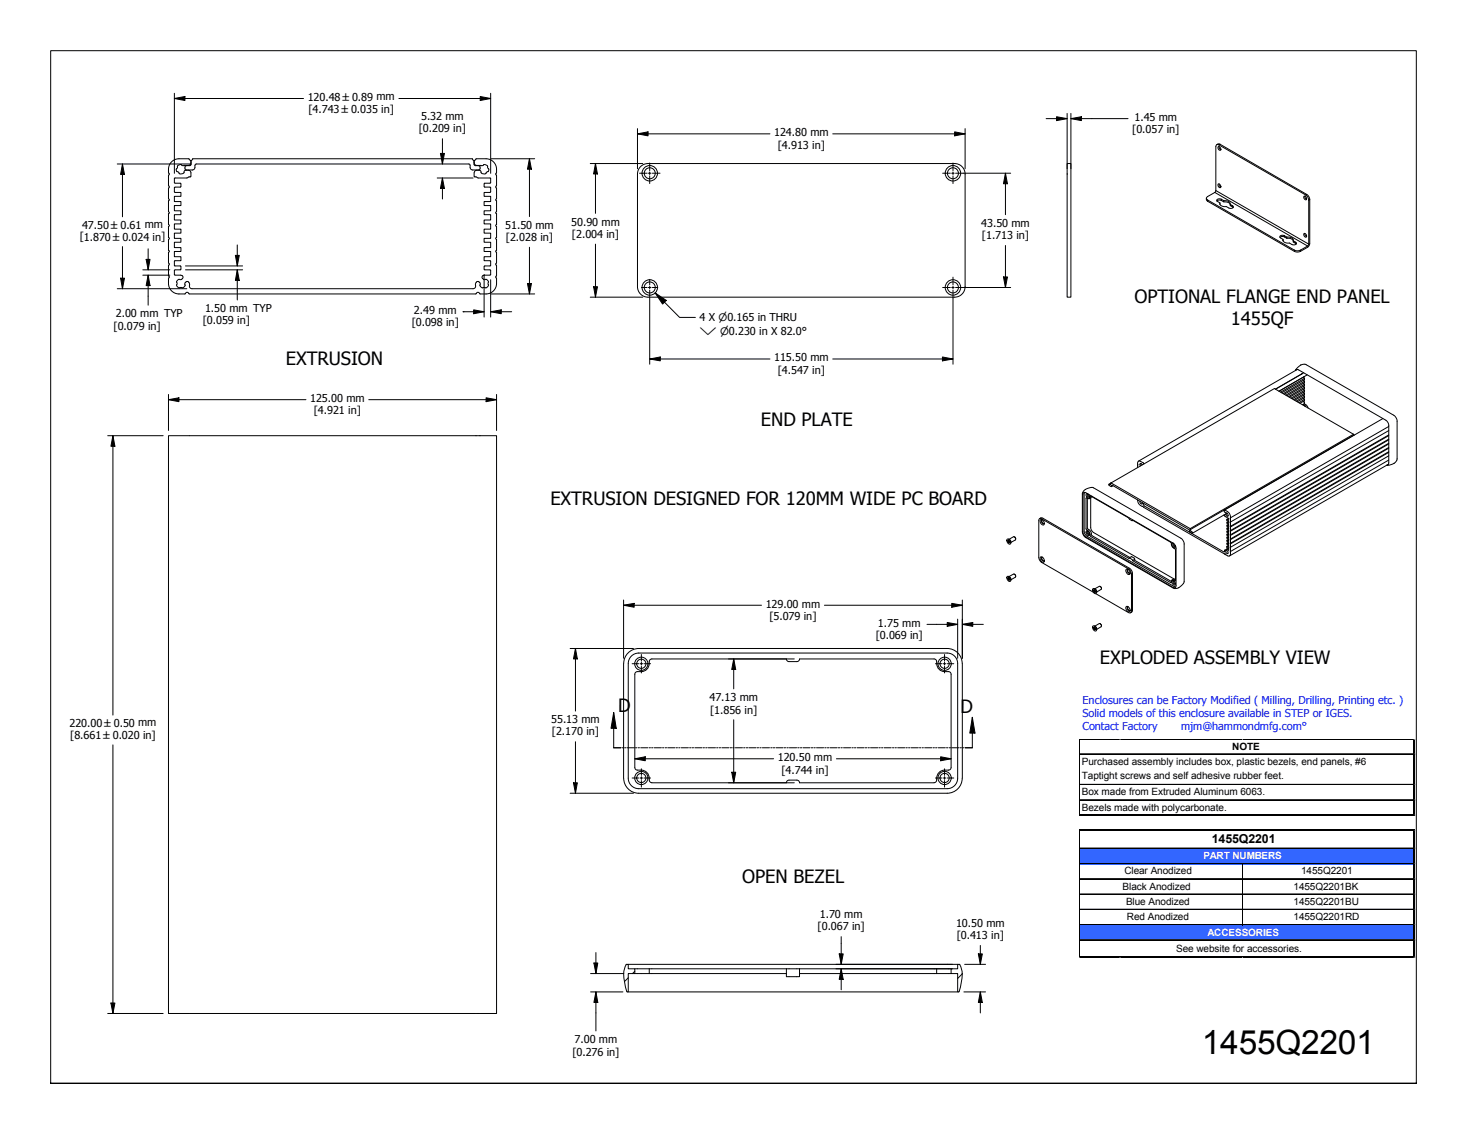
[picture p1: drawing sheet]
<svg xmlns="http://www.w3.org/2000/svg" width="279mm" height="216mm" viewBox="0 0 279 216" stroke-linecap="round" stroke-linejoin="round" font-family="sans-serif">
<!-- layer: 0 -->
<g fill="#36f">
<path d="M205.7 161.5h63.8v3h-63.8z" fill-rule="evenodd"/>
<path d="M205.7 176h63.8v3.1h-63.8z" fill-rule="evenodd"/>
</g>
<path d="M205.5 140.7v.1" fill="none" stroke="#dadcdd" stroke-width=".19"/>
<path d="M205.5 140.7l.2 .1z" fill-rule="evenodd" fill="#dadcdd"/>
<path d="M205.7 140.8h63.8" fill="none" stroke="#000" stroke-width=".22"/>
<path d="M269.3 140.7v.1" fill="none" stroke="#dadcdd" stroke-width=".19"/>
<path d="M269.3 140.7l.2 .1z" fill-rule="evenodd" fill="#dadcdd"/>
<path d="M205.7 143.5h63.5M205.7 143.6h63.5M205.7 149.3h63.5M205.7 149.4h63.5M205.7 152.3h63.5" fill="none" stroke="#000" stroke-width=".19"/>
<path d="M205.6 140.7v14.6" fill="none" stroke="#000" stroke-width=".22"/>
<path d="M213.3 140.7v.1" fill="none" stroke="#dadcdd" stroke-width=".19"/>
<path d="M213.3 140.7l.2 .1z" fill-rule="evenodd" fill="#dadcdd"/>
<path d="M236.6 140.7v.1" fill="none" stroke="#dadcdd" stroke-width=".19"/>
<path d="M236.6 140.7l.2 .1z" fill-rule="evenodd" fill="#dadcdd"/>
<path d="M205.7 155.2h63.8M205.7 158.1h63.8M269.4 140.9v14.4M269.4 158.2v24.1M205.7 182.2h63.8" fill="none" stroke="#000" stroke-width=".32"/>
<g fill="none" stroke="#000" stroke-width=".19">
<path d="M205.7 161.5h63.5M205.7 164.4h63.5M205.7 164.5h63.5M205.7 167.3h63.5M205.7 167.4h63.5M205.7 170.2h63.5M205.7 170.3h63.5M205.7 173.1h63.5M205.7 173.2h63.5M205.7 176h63.5M205.7 176.1h63.5M205.7 178.9h63.5"/>
<path d="M205.7 179h63.5M236.6 164.5v11.7M236.7 164.5v11.7"/>
</g>
<path d="M205.6 157.9v24.4" fill="none" stroke="#000" stroke-width=".22"/>
<path d="M205.5 182.3v.1" fill="none" stroke="#dadcdd" stroke-width=".19"/>
<path d="M205.5 182.3l.2 .1z" fill-rule="evenodd" fill="#dadcdd"/>
<path d="M213.3 182.3v.1" fill="none" stroke="#dadcdd" stroke-width=".19"/>
<path d="M213.3 182.3l.2 .1z" fill-rule="evenodd" fill="#dadcdd"/>
<path d="M236.6 182.3v.1" fill="none" stroke="#dadcdd" stroke-width=".19"/>
<path d="M236.6 182.3l.2 .1z" fill-rule="evenodd" fill="#dadcdd"/>
<path d="M269.3 182.3v.1" fill="none" stroke="#dadcdd" stroke-width=".19"/>
<path d="M269.3 182.3l.2 .1z" fill-rule="evenodd" fill="#dadcdd"/>
<path d="M269.5 140.8h.1" fill="none" stroke="#dadcdd" stroke-width=".19"/>
<path d="M269.5 140.8l.1 .1z" fill-rule="evenodd" fill="#dadcdd"/>
<path d="M269.5 143.5h.1" fill="none" stroke="#dadcdd" stroke-width=".19"/>
<path d="M269.5 143.5l.1 .2z" fill-rule="evenodd" fill="#dadcdd"/>
<path d="M269.5 149.3h.1" fill="none" stroke="#dadcdd" stroke-width=".19"/>
<path d="M269.5 149.3l.1 .2z" fill-rule="evenodd" fill="#dadcdd"/>
<path d="M269.5 152.3h.1" fill="none" stroke="#dadcdd" stroke-width=".19"/>
<path d="M269.5 152.3l.1 .1z" fill-rule="evenodd" fill="#dadcdd"/>
<path d="M269.5 155.2h.1" fill="none" stroke="#dadcdd" stroke-width=".19"/>
<path d="M269.5 155.2l.1 .1z" fill-rule="evenodd" fill="#dadcdd"/>
<path d="M269.5 158.1h.1" fill="none" stroke="#dadcdd" stroke-width=".19"/>
<path d="M269.5 158.1l.1 .1z" fill-rule="evenodd" fill="#dadcdd"/>
<path d="M269.5 161.5h.1" fill="none" stroke="#dadcdd" stroke-width=".19"/>
<path d="M269.5 161.5l.1 .1z" fill-rule="evenodd" fill="#dadcdd"/>
<path d="M269.5 164.4h.1" fill="none" stroke="#dadcdd" stroke-width=".19"/>
<path d="M269.5 164.4l.1 .1z" fill-rule="evenodd" fill="#dadcdd"/>
<path d="M269.5 167.3h.1" fill="none" stroke="#dadcdd" stroke-width=".19"/>
<path d="M269.5 167.3l.1 .1z" fill-rule="evenodd" fill="#dadcdd"/>
<path d="M269.5 170.2h.1" fill="none" stroke="#dadcdd" stroke-width=".19"/>
<path d="M269.5 170.2l.1 .1z" fill-rule="evenodd" fill="#dadcdd"/>
<path d="M269.5 173.1h.1" fill="none" stroke="#dadcdd" stroke-width=".19"/>
<path d="M269.5 173.1l.1 .2z" fill-rule="evenodd" fill="#dadcdd"/>
<path d="M269.5 176h.1" fill="none" stroke="#dadcdd" stroke-width=".19"/>
<path d="M269.5 176l.1 .2z" fill-rule="evenodd" fill="#dadcdd"/>
<path d="M269.5 178.9h.1" fill="none" stroke="#dadcdd" stroke-width=".19"/>
<path d="M269.5 178.9l.1 .2z" fill-rule="evenodd" fill="#dadcdd"/>
<path d="M269.5 182.2h.1" fill="none" stroke="#dadcdd" stroke-width=".19"/>
<path d="M269.5 182.2l.1 .1z" fill-rule="evenodd" fill="#dadcdd"/>
<!-- layer: Hatch (ANSI) -->
<path d="M119.7 186.2l-.8 .7M120.9 184.9l-.4 .5M183.3 185.4l-.9 .9" fill="none" stroke="#000" stroke-width=".19"/>
<!-- layer: Visible (ANSI) -->
<g fill="none" stroke="#000" stroke-width=".19">
<path d="M32.1 35.3a.34 .34 0 0 1 0 .6v1.9l.2 .2-.2 .2v2.1M32.2 33.3l-.1 2M33.3 35.6l-.1 .2v.7l.1 .1M33.3 34.9h1l.1 .1M33.3 36.6h1.2v.8h-1.3v1h1.3v.7h-1.3v1h1.3v.8h-1.3v1h1.3v.7h-1.3v1h1.3v.8h-1.3v1h1.3v.7h-1.3v1h1.3v.8h-1.3v1h1.3v.7l-1.3 .1v.8l1.2 .2M33.6 32.6l.2 .1M33.8 32.7l.4 .4M34.4 35.5l-.1 .1h-1M34.5 35v.5M34.6 31.4l.4 .1M34.6 31.4a.59 .59 0 0 0-.9 .6l-.2 .2 .1 .4M35 32.9l-.8 .2"/>
<path d="M35.1 32.8l.1-.4a1 1 0 0 1 1.1 .3l.1 .8M35.1 32.8l-.1 .1M35.2 32.1l.3 .3h1.1M35.5 31.6h-.2l-.1 .5M35.8 33.8l-2.6 .1v.9l.1 .1M35.9 30.2a3.5 3.5 0 0 0-3.2 .6 2.13 2.13 0 0 0-.5 2.2l-.1 .3M35.9 30.2l.4 .4M36.3 33.6l-.5 .2M36.4 31l-.1 .2a1.31 1.31 0 0 1-1.2 .3h-.1M90.3 32.9v.6M90.3 33.6l.3 .1M90.3 30.6l.4-.4a5.4 5.4 0 0 1 2.9 .3 2.09 2.09 0 0 1 .8 2.7l.1 .1"/>
<path d="M90.3 31l.1 .2 .4 .3 1 .1 .3-.2M90.3 32.9l.1-.2a.91 .91 0 0 1 1.1-.2l.2 .4M90.5 31.5h.7M90.5 31.5l-.2-.2v-.8l-.3-.3h-53.3l-.3 .3-.1 1h-.8M90.6 33.7l.3 .1M90.9 33.8l2.5 .1 .1 .9-.2 .1M91.2 31.6h.1l.1 .5M91.4 32.1l-.2 .3-1.4-.1-.2-.2-.1-.8-.2-.1h-51.9l-.3 .3v.6l-.5 .3M91.7 32.9l.8 .2M92.1 31.4h.4l.4 .3M92.2 35v.5M92.2 35.5l.1 .1h1"/>
<path d="M92.6 32.9l-.1 .2M92.9 31.7l.2 .5M92.9 32.7l-.3 .2M93 32.6l-.1 .1M93.1 32.2l-.1 .4M93.3 36.6h-1.1v.8h1.3v1h-1.3v.7h1.3v1h-1.3v.8h1.3v1h-1.3v.7h1.3v1h-1.3v.8h1.3v1h-1.3v.7h1.3v1h-1.3v.8h1.3v1h-1.3v.7l1.2 .1 .1 .8-.2 .1h-1l-.1 .1M93.3 34.9h-1l-.1 .1M93.3 35.6l.2 .2v.7l-.2 .1M94.5 33.3l.1 2M94.6 35.3a.33 .33 0 0 0 0 .6v2l-.2 .1 .2 .2v2.1M181.8 31.1a2 2 0 0 1 2 2v21.5a2 2 0 0 1-2 2M181.8 31.1h-58.4a2 2 0 0 0-2 2v21.5a2 2 0 0 0 2 2h58.4"/>
<path d="M203.2 31.1h.8v25.5h-.8zM231.7 27.6h.4l16.6 9.5 .3 .3 .3 .7v8.4l-.3 .3-1.5 .9-1-.1-16.7-9.6v-.5l1.6-.9 .1-.2 .1-8.5zM231.7 27.5l.4-.1 .2 .1 16.8 9.6 .3 .9v8.7l-.4 .4-1.3 .8-.5 .1-.7-.1-16.5-9.6-.2-.2v-.3M232 35.1a.38 .38 0 0 1 .4 .2 .38 .38 0 0 1-.1 .4l-.3-.3zM232 27.9a.38 .38 0 0 1 .4 .3 .38 .38 0 0 1-.1 .4l-.3-.3zM232.2 27.9v.3l.3 .3M232.2 35v.3l.3 .3M232.3 38.6a.86 .86 0 0 0 1.3 .7l.6 .4 .7-.2v-.2l-.6-.4v.2l.6 .4M233.1 38.2v.2l-.7-.3-.6 .2M233.1 38.2a.88 .88 0 0 1 1.2 .7l-.5-.4-.7-.1M233.1 38.2l-.7-.3-.6 .1v.3l.5 .3v.3M248.3 37.4a.38 .38 0 0 1 .5 .2 .38 .38 0 0 1-.1 .5l-.4-.3z"/>
<path d="M248.5 37.3l.1 .5 .3 .1M32.1 40.3l.2 .2-.2 .2v2.1l.2 .1-.2 .2v2.1l.2 .2-.2 .2M32.1 54a2 2 0 0 0 2 2h1.1M32.1 45.6v2.1l.2 .1-.2 .2 .1 2.1M32.1 50.1l.2 .2-.2 .3v1.9l.2 .2-.2 .2M32.2 52.9l-.1 1.1M33.2 52.2l.1 .2h1.1M33.6 54.3l.3 .4 .4 .1M33.6 53.6v.7M34.2 53.2l-.3 .1-.3 .3M34.3 54.8h.3M34.4 52.4l.3 .1"/>
<path d="M34.4 51.3l-.1 .1h-1.1v.9M34.5 50.8v.4M34.7 52.5a.44 .44 0 0 1 0 .6 .44 .44 0 0 1-.5 .1M36 53.8l.1 .4M36 53.8a.48 .48 0 0 0-.6 0 .48 .48 0 0 0-.2 .6l-.2 .3-.4 .1M36.1 56a.44 .44 0 0 0-.5-.4 .44 .44 0 0 0-.4 .4M90.7 53.8l-.1 .2a.66 .66 0 0 1-.5 1h-53.5a.53 .53 0 0 1-.5-.8M90.8 53.7a.5 .5 0 0 1 .6 .1 .5 .5 0 0 1 0 .6l.3 .3 .3 .1M90.8 53.7l-.1 .1M92 52.5a.44 .44 0 0 0-.1 .6 .44 .44 0 0 0 .6 .1M92 54.8h.4M92.2 50.8v.4"/>
<path d="M92.2 51.3l.1 .1h1.1l.1 .9M92.3 52.4l-.4 .1M92.4 53.2a.57 .57 0 0 1 .6 .9 .51 .51 0 0 1-.1 .5 .51 .51 0 0 1-.5 .2M93.5 52.2l-.2 .2h-1M94.5 52.9l.1 1.1M94.5 50.1l-.1 .2 .2 .3v1.9l-.2 .2 .1 .2M94.6 54a2 2 0 0 1-2 2h-1.1a.44 .44 0 0 0-.5-.4 .44 .44 0 0 0-.4 .4h-54.5M94.6 45.6v2.1l-.2 .1 .2 .2-.1 2.1M94.6 40.3l-.2 .2 .2 .2v2.1l-.2 .1 .2 .2v2.1l-.2 .2 .2 .2M244.4 45.6a.84 .84 0 0 0 1.2 .7l.6 .3 .6-.1 .1-.3-.6-.4v.3l.6 .4M244.4 45.8h-.1M245.1 45.1l-.6-.3-.6 .1-.1 .3 .6 .4v.2"/>
<path d="M245.1 45.1v.3l-.6-.4h-.4l-.3 .2M245.1 45.1a.84 .84 0 0 1 1.2 .7M245.1 45.4h.8l.4 .4M248.3 44.5a.39 .39 0 0 1 .5 .2 .39 .39 0 0 1-.1 .5l-.4-.3zM248.5 44.4l.1 .5 .3 .1M246.7 70.5v-.1a1.75 1.75 0 0 1 2.1-1l16.6 9.6a1.45 1.45 0 0 1 .7 1.2v7.1a1.78 1.78 0 0 1-2 1.3M246.8 70.5l.2-.2 .3 .1 16.8 9.7 .4 .9v7.1l-.1 .3-.2 .1M247.1 70.3l-30.3 17.5M247.9 71.2h.1M248.1 71.1h.1M248.2 71.9l.3 .1v.3l-4.4 2.5M248.2 77h.1"/>
<path d="M248.2 77l.3 .2M248.2 72.4l.3 .2v.3l-3.9 2.2M248.2 73l.3 .2v.2l-3.4 2M248.2 73.6l.3 .1v.3l-2.9 1.6M248.2 74.1l.3 .2v.3l-2.4 1.3M248.2 74.7l.3 .2v.2l-1.9 1.1M248.2 75.3l.3 .2v.2l-1.4 .8M248.2 75.9l.3 .1v.3l-.9 .5M248.2 76.4l.2 .2 .1 .2-.4 .2M248.3 71l-5.4 3.1M248.3 71.7v.3M248.3 72.3v.2"/>
<path d="M248.3 72.9v.2M248.3 73.5v.2M248.3 74v.3M248.3 74.6v.2M248.3 75.2v.2M248.3 75.8v.2M248.3 76.3v.2M248.4 76.9l.5 .3 .2 .5M248.5 71.7h-.1M248.5 76l-1.1 .7M248.5 75.5l-1.6 .9M248.5 74.9l-2.1 1.2"/>
<path d="M248.5 74.3l-2.6 1.5M248.5 73.7l-3.1 1.8M248.5 73.2l-3.6 2M248.5 72.6l-4.1 2.4M248.5 72l-4.6 2.7M248.5 77.2l.1 .1M248.5 77.2l.2 .2M249 71.4l-5.4 3.1M263.4 79.7l-30.2 17.4M32.1 83h62.5v110h-62.5zM198 98.7l.3-.1 .3 .1 16.7 9.6 .4 .9v7l-.1 .3-.3 .2M198.1 99a.59 .59 0 0 1 .7 .3 .59 .59 0 0 1-.1 .7l-.3-.2-.3-.3z"/>
<path d="M198.5 99v.5l.4 .2M198.5 99a.38 .38 0 0 0-.1 .5 .38 .38 0 0 0 .5 .1M206.4 93.8h.4l16.8 9.7 .4 .9v7.1l-.1 .3h-.5l-16.8-9.7-.4-.8v-7.2zM206.4 93.5a2.17 2.17 0 0 1 1.9-.6l16.8 9.8 .4 .7v7.3a1.69 1.69 0 0 1-2.1 1.3l-16.6-9.6a1.45 1.45 0 0 1-.7-1.2v-7.3zM206.5 93.7v7.4l.4 .9 17 9.8M207.1 94a.45 .45 0 0 0-.2 .6 .45 .45 0 0 0 .6 .1l-.2-.6M207.1 94.8v5.8a1.51 1.51 0 0 1 .8 1.3l7.3 4.3M207.5 94.6a.31 .31 0 0 1-.4-.1 .31 .31 0 0 1 .1-.5l.1 .4 .2 .2M207.7 94.8v5.6l.4 .9 15.6 9M207.8 94.8l-.3 .1M207.9 94.5h.1M207.9 94.5l-.1 .3"/>
<path d="M211.6 91.9l31.1-17.9 15.1 8.7-31.1 17.9zM212 92.5l-.3 .1M215.8 99.1h-.1M216.7 95.2l.2 .7 .7 .5M216.7 88.5h.1M217.1 95.4l.2 .5a.16 .16 0 0 0 .2 .1 .16 .16 0 0 0 .1-.3M217.3 88.3l-.2 .1M217.6 96.4h.1l.1 .2 15.4 8.9M217.6 88.5l-.4-.3-.1 .2 .1 .3M217.7 96.4h-.1M217.8 95.8l.1 .5 15.2 8.8h.1l.1-.3M217.9 88.3l-.7-.5a.44 .44 0 0 0-.5 .2 .44 .44 0 0 0 0 .5v.5"/>
<path d="M233.1 98l.2 .3 .7 .4M233.2 97.1a1.43 1.43 0 0 1 1.2 1.5h-.1M233.2 97.1v.4l.6 .3a.25 .25 0 0 1 .1 .3 .25 .25 0 0 1-.3 .1 .25 .25 0 0 1-.1-.3h-.1M233.4 97.9h.1M233.7 97.7h-.1M233.7 98.9v.2l.3 .2M233.7 97.7l-6.6 3.8M233.9 98.2l-.1 .1M234 99.3l-.3 .1M234 99.8l-.3 .2M234 98.7l-.3 .2M234 99.3v.3l-.3-.2v.3l.3 .2v.3l-.3-.2v.2l.3 .2v.4l-.3-.2v.2l.3 .2v.3l-.3-.2v.3l.3 .2v.3l-.3-.2v.3l.3 .2v.3l-.3-.2v.2l.3 .2v.4l-.3-.3v.3l.3 .2v.3l-.3-.2v.3l.3 .1"/>
<path d="M234 98.7v.3l-.3-.1M234.3 99.4l.1 .8M234.3 98.6v.8M257.8 82.7l.1 .1M257.9 82.8l-31.1 18v.3l.3 .2v.2l-.5-.2-.1-.4-14.7-8.5-.1 .2-.4-.2-.1-.2 .3 .1 .1-.4-.4 .3M257.9 82.8v.1M264.5 88.4l-30.3 17.4M264.5 86.1l-30.1 17.4M264.5 82.8l-30.1 17.4M264.5 82.9l-30.1 17.4M264.5 83.6l-30.1 17.4M264.5 83.7l-30.1 17.4"/>
<path d="M264.5 84.4l-30.1 17.4M264.5 84.5l-30.1 17.4M264.5 85.2l-30.1 17.4M264.5 85.3l-30.1 17.4M264.5 86l-30.1 17.4M264.5 87.6l-30.2 17.4M264.5 86.8l-30.2 17.4M264.5 82l-30.2 17.4M264.5 81.2l-30.2 17.4M191.8 109.8a.54 .54 0 0 1 .6 .2 .54 .54 0 0 1 0 .7l-.4-.2zM191.9 102.6a.61 .61 0 0 1 .5 .4 .61 .61 0 0 1 0 .6 .67 .67 0 0 1-.5-1zM191.9 103.1l.2 .2"/>
<path d="M191.9 110.2v-.2l.2 .1v-.1l.2 .2v.2l-.1-.1M191.9 110.2l.2 .2M192.1 102.6l.4 .3v.5M192.1 109.7l.4 .3v.5M192.2 102.7l.8-.5 .3 .1 .1 .5-.9 .5M192.2 109.8l.9-.5 .3 .3v.3l-.9 .5M192.2 102.9h-.3v.2M192.2 102.9l.1 .2M192.2 103l-.3 .1M192.2 110.1l-.3 .1M192.2 103.1h-.1M192.2 102.9l-.1 .1"/>
<path d="M192.2 110.2l-.1 .1M192.2 110l-.1 .1M192.3 103.1l-.2 .2M192.3 110.2l-.2 .2M192.3 103.1l-.1 .3-.1-.1M192.3 103.1v.2l-.1-.1M192.3 110.3l-.1 .2-.1-.1M193.2 102.2l.2 .4M193.2 109.3l.2 .4M198.1 106.1a.58 .58 0 0 1 .7 .3 .58 .58 0 0 1-.1 .7l-.3-.2-.3-.3zM198.5 106.1v.5l.4 .2M198.5 106.1a.38 .38 0 0 0-.1 .5 .38 .38 0 0 0 .5 .1"/>
<path d="M206.9 101.2a.47 .47 0 0 1 .5 .2 .47 .47 0 0 1-.1 .6l-.4-.3zM207.2 101.1v.3l.3 .3M207.2 101.2a.29 .29 0 0 0-.1 .4 .29 .29 0 0 0 .4 .1M208.2 112.1a.6 .6 0 0 1 .5 .3 .6 .6 0 0 1 0 .6 .66 .66 0 0 1-.5-.9zM208.2 119.2a.61 .61 0 0 1 .5 .3 .61 .61 0 0 1 0 .6 .67 .67 0 0 1-.5-.9zM208.2 112.8l-9.8-5.7-.3-.3-.3-.7v-7l.2-.3h.4l16.7 9.6 .4 .9v7a.35 .35 0 0 1-.2 .4 .35 .35 0 0 1-.4-.1l-6.2-3.6M208.3 112.5v-.2l.1 .1 .1-.1 .2 .4h-.2M208.3 112.5l.1 .2M208.3 119.6l.1 .2M208.4 112.1l.4 .3 .1 .4M208.4 119.2l.4 .2 .1 .5M208.5 112.1l.9-.5 .3 .3v.3l-.8 .5"/>
<path d="M208.5 119.2l.9-.5 .3 .3v.3l-.8 .5M208.5 112.4l-.2 .1M208.5 119.4h-.2v.2M208.5 119.4l.2 .4h-.2M208.5 119.5l-.2 .1M208.5 112.5l-.1 .1M208.5 112.3l-.1 .1M208.5 119.6l-.1 .1M208.5 119.4l-.1 .1M208.6 112.5l-.2 .2M208.6 119.6l-.2 .2M208.7 112.6l-.2 .2-.1-.1"/>
<path d="M208.7 119.7l-.2 .2-.1-.1M209.5 111.6l.3 .5M209.5 118.7l.3 .5M214.5 108.4a.57 .57 0 0 1 .6 .3 .57 .57 0 0 1-.1 .7l-.3-.1-.2-.4zM214.5 115.5a.58 .58 0 0 1 .6 .3 .58 .58 0 0 1-.1 .7l-.5-.5zM214.8 108.4l.1 .5 .3 .2M214.8 115.5l.1 .5 .3 .2M214.9 108.4a.38 .38 0 0 0-.1 .5 .38 .38 0 0 0 .4 .2M214.9 115.5a.38 .38 0 0 0-.1 .5 .38 .38 0 0 0 .4 .2M215 106.2l.5-.2 .6 .3v.2l-.4 .2M215.7 106.7l-.1-.1-.5-.4-.1 .1-7.4-4.3a1.31 1.31 0 0 0-.7-1.2l-.1-5.9 .1-.1 .6 .1 .2-.5 7.3 4.2 .6 .5 .1-.1 7.4 4.4a1.28 1.28 0 0 0 .8 1.2v5.9l-.1 .1-.5-.2-.2 .3M215.7 106.7l7.2 4.2h.2v-.2"/>
<path d="M216 106.6l7.1 4.1M223.3 110.5a.51 .51 0 0 1 .5 .3 .51 .51 0 0 1-.2 .6l-.3-.3-.1-.4zM223.4 103.4a.49 .49 0 0 0-.2 .6 .49 .49 0 0 0 .5 .3l.2-.1-.1-.3M223.5 103.5a.32 .32 0 0 0 0 .4 .32 .32 0 0 0 .4 .1l-.3-.3-.1-.2M223.5 110.6l.1 .4 .3 .1M223.6 110.6a.3 .3 0 0 0-.1 .4 .3 .3 0 0 0 .4 .1M223.9 110.4l-.3-.1-.4 .1M226.7 100.6l.1 .2M233.3 105.4l-.1 .1M233.6 104.6l-.3 .2M233.6 104.6l.3 .6a.16 .16 0 0 1-.1 .2 .16 .16 0 0 1-.2-.1l-.3-.5M233.7 104v.2l.3 .3v.3l-.4-.2"/>
<path d="M233.9 104.4l-.3 .2M234 103.3l-.3 .1M234 102.7l-.3 .1M234 102.1l-.3 .2M234 101.6l-.3 .1M234 101l-.3 .1M234 100.4l-.3 .2M234 103.8l-.3 .2M234 103.8v.4l-.3-.2M234.3 105a.57 .57 0 0 1-.3 .9l-.8-.4M234.3 104.2l.1 .8M234.4 103.4v.1"/>
<path d="M234.4 102.6v.1M234.4 101.8v.1M234.4 101v.1M234.4 100.2v.1M234.4 100.3v.7M234.4 101.1v.7M234.4 101.9v.7M234.4 102.7v.7M234.4 103.5v.7M234.4 105h-.1M234.4 104.2h-.1M118.8 126.3v21.8"/>
<path d="M118.8 126.3a2.87 2.87 0 0 1 2.8-2.8h58.8a2.87 2.87 0 0 1 2.9 2.8v21.8M121.4 127.9l-.4 .2-.1 .3v17.7l.1 .3 .4 .2M151.8 126h-1.5l-.5-.3v-.2h-25.7l-.4 .2v.3a1.72 1.72 0 0 1-2.3 1.9M151.8 126l.4-.3 .1-.2h25.6l.4 .2 .1 .3a1.72 1.72 0 0 0 2.2 1.9l.5 .2v.3v17.7v.3l-.4 .2a1.73 1.73 0 0 0-2.3 1.9l-.1 .3-.4 .2h-25.6l-.1-.2-.4-.3M118.8 148.2a2.87 2.87 0 0 0 2.8 2.8h58.8a2.87 2.87 0 0 0 2.9-2.8M119.7 148.2a2 2 0 0 0 1.9 2h58.8a2 2 0 0 0 2-2M119.7 148.1v-21.8a2 2 0 0 1 1.9-2h58.8a2 2 0 0 1 2 2v21.8M121.4 146.6a1.73 1.73 0 0 1 2.3 1.9v.3l.4 .2h25.7l.2-.4 .3-.1h1.5M118.8 185.3h.1M119.2 183.6h.5v.8h1.2v1h-1.2v3.4h-.2a9.3 9.3 0 0 1-.7-3.5M119.3 183.7l-.3 .6-.2 1M119.7 188.8h62.7"/>
<path d="M119.7 183.6h62.7M120.9 184.4h2.8M120.9 185.4h28.9M123.7 184.4v1M123.7 184.4h54.7M149.8 184.4v1.5h2.5v-1.5M152.3 185.4h26.1M178.4 184.4h2.7M178.4 185.4h2.7M178.4 184.4v1M182.7 188.8h-.1M182.7 183.6h-.3v.8h-1.3v1h1.3v3.4h.2"/>
<path d="M182.7 183.6l.4 .7 .2 1M183.3 185.3h.1M183.3 185.4l-.2 1.7-.4 1.7"/>
<circle cx="123.8" cy="33" r="1.05"/>
<circle cx="123.8" cy="33" r="1.47"/>
<circle cx="181.5" cy="33" r="1.05"/>
<circle cx="181.5" cy="33" r="1.47"/>
<circle cx="123.8" cy="54.7" r="1.05"/>
<circle cx="123.8" cy="54.7" r="1.47"/>
<circle cx="181.5" cy="54.7" r="1.05"/>
<circle cx="181.5" cy="54.7" r="1.47"/>
<circle cx="122.1" cy="126.4" r="1.26"/>
<circle cx="122.1" cy="126.4" r=".88"/>
<circle cx="179.9" cy="126.4" r="1.26"/>
<circle cx="179.9" cy="126.4" r=".88"/>
<circle cx="122.1" cy="148.1" r="1.26"/>
<circle cx="122.1" cy="148.1" r=".88"/>
<circle cx="179.9" cy="148.1" r="1.26"/>
<circle cx="179.9" cy="148.1" r=".88"/>
</g>
<!-- layer: Visible Narrow (ANSI) -->
<path d="M230 38.1v.2M231.4 36.6l17.6 10.2M231.6 36.3l17.7 10.2M232.3 27.5l-.2 .1M232.6 37.9v.3M234.8 39.2v.2M248.9 37l-.2 .1M249.4 38l-.1 .1M244.6 44.9v.2M246.5 47.6v.3M246.8 46.1v.3M247.7 47.6v.3" fill="none" stroke="#000" stroke-width=".19"/>
<!-- layer: Section Line (ANSI) -->
<g fill="none" stroke="#000" stroke-width=".19">
<path d="M116.9 135.7l.5 3h-1zM116.9 135.7v6.7h1.3M185.2 136.6l.5 3h-1zM185.2 136.6v5.8h-1.4M118.4 142.4h.3M119 142.4h.2M119.4 142.4h1.4M121 142.4h.3M121.5 142.4h.3M122 142.4h1.4M123.6 142.4h.3M124.1 142.4h.3"/>
<path d="M124.6 142.4h1.4M126.2 142.4h.2M126.7 142.4h.3M127.2 142.4h1.3M128.8 142.4h.2M129.3 142.4h.2M129.8 142.4h1.3M131.3 142.4h.3M131.8 142.4h.3M132.3 142.4h1.4M133.9 142.4h.3M134.4 142.4h.3"/>
<path d="M134.9 142.4h1.4M136.5 142.4h.3M137 142.4h.2M137.5 142.4h1.3M139.1 142.4h.2M139.6 142.4h.2M140.1 142.4h1.3M141.6 142.4h.3M142.1 142.4h.3M142.6 142.4h1.4M144.2 142.4h.3M144.7 142.4h.3"/>
<path d="M145.2 142.4h1.4M146.8 142.4h.3M147.3 142.4h.3M147.8 142.4h1.3M149.4 142.4h.2M149.9 142.4h.2M150.3 142.4h1.4M151.9 142.4h.3M152.4 142.4h.3M152.9 142.4h1.4M154.5 142.4h.3M155 142.4h.3"/>
<path d="M155.5 142.4h1.4M157.1 142.4h.3M157.6 142.4h.3M158.1 142.4h1.3M159.7 142.4h.2M160.2 142.4h.2M160.7 142.4h1.3M162.2 142.4h.3M162.7 142.4h.3M163.2 142.4h1.4M164.8 142.4h.3M165.3 142.4h.3"/>
<path d="M165.8 142.4h1.4M167.4 142.4h.3M167.9 142.4h.2M168.4 142.4h1.3M170 142.4h.2M170.5 142.4h.2M171 142.4h1.3M172.5 142.4h.3M173 142.4h.3M173.5 142.4h1.4M175.1 142.4h.3M175.6 142.4h.3"/>
<path d="M176.1 142.4h1.4M177.7 142.4h.3M178.2 142.4h.3M178.7 142.4h1.3M180.3 142.4h.2M180.8 142.4h.2M181.3 142.4h1.3M182.8 142.4h.3M183.3 142.4h.3"/>
</g>
<g fill="#000">
<path d="M116.9 135.7l.5 3h-1z" fill-rule="evenodd"/>
<path d="M185.2 136.6l.5 3h-1z" fill-rule="evenodd"/>
</g>
<!-- layer: Sketch Geometry (ANSI) -->
<path d="M9.7 206.2v-196.5h260v196.5h-260h260" fill="none" stroke="#000" stroke-width=".19"/>
<!-- layer: Center Mark (ANSI) -->
<g fill="none" stroke="#000" stroke-width=".19">
<path d="M121.8 33h1.5M123.5 33h.5M123.7 31v1.5M123.7 32.7v.5M123.7 33.5v1.4M124.2 33h1.5M179.5 33h1.5M181.3 33h.4M181.5 31v1.5M181.5 32.7v.5M181.5 33.5v1.4M182 33h1.5"/>
<path d="M122.2 54.7h1.1M123.5 54.7h.5M123.7 53.2v1M123.7 54.5v.5M123.7 55.2v1.1M124.2 54.7h1.1M179.5 54.7h1.5M181.3 54.7h.4M181.5 52.8v1.4M181.5 54.5v.5M181.5 55.2v1.5M182 54.7h1.5"/>
<path d="M120.4 126.4h1.2M121.9 126.4h.5M122.2 124.6v1.3M122.2 126.1v.5M122.2 126.9v1.2M122.6 126.4h1.3M178.2 126.4h1.2M179.6 126.4h.5M179.9 124.6v1.3M179.9 126.1v.5M179.9 126.9v1.2M180.4 126.4h1.3"/>
<path d="M120.4 148.1h1.2M121.9 148.1h.5M122.2 146.4v1.2M122.2 147.9v.5M122.2 148.6v1.3M122.6 148.1h1.3M178.2 148.1h1.2M179.6 148.1h.5M179.9 146.4v1.2M179.9 147.9v.5M179.9 148.6v1.3M180.4 148.1h1.3"/>
</g>
<!-- layer: Dimension (ANSI) -->
<g fill="none" stroke="#000" stroke-width=".19">
<path d="M33.2 18.8l2-.4v.7zM33.2 18.8h24.6M33.2 17.8v15.2M76 18.8h17.5M91.5 18.4l2 .4-2 .3zM93.5 17.8v15.2M22.3 31.2h14.1M23.3 31.2l.4 2h-.7zM23.3 31.2v10.1M83.3 33.9h6.8M83.9 29.2h.7l-.3 2zM84.3 33.9l.3 2h-.7z"/>
<path d="M84.3 26.4v4.8M84.3 33.9v4M93.6 30.2h8.2M100.8 30.2l.4 2h-.7zM100.8 30.2v11M112.4 31.1h10M113.4 31.1l.4 2h-.7zM113.4 31.1v9.5M121.4 25.5l2-.4v.8zM121.4 25.5h25.2M121.4 24.5v7.6M158.6 25.5h25.2"/>
<path d="M181.8 25.1l2 .4-2 .4zM183.5 33h9M183.8 24.5v7.6M191.5 33l.4 2h-.8zM191.5 33v7.9M199.2 22.6h4M201.2 22.2l2 .4-2 .4zM203.2 21.6v10.5M204 22.6l2-.4v.8zM204 22.6h10.8M204 21.6v10.5M22.3 55h13.3"/>
<path d="M23 53h.7l-.4 2zM23.3 46.9v8.1M27.2 52.4h5.1M27.2 51.4h5.1M27.8 49.4h.8l-.4 2zM28.2 52.4l.4 2h-.8zM28.2 47.4v4M28.2 52.4v5.7M35.3 51.4h10.9M35.3 50.6h10.9M44.8 48.6h.8l-.4 2zM45.2 51.4l.4 2h-.8z"/>
<path d="M45.2 46.6v4M45.2 51.4v5.7M88.2 59.4h.1M88.2 59.4h4M90.2 59l2 .4-2 .3zM92.2 52.3v8.1M93.5 59.4l2-.4v.7zM93.5 53.3v7.1M93.5 59.4h4M93.6 56h8.2M100.5 54h.7l-.4 2zM100.8 47.1v8.9"/>
<path d="M112.4 56.6h10M113.1 54.6h.7l-.4 2zM113.4 46.5v10.1M123.7 56.3v13M181.5 56.7v12.6M183.5 54.7h9M191.1 52.7h.8l-.4 2zM191.5 46.7v8M32.1 76.1l2-.4v.8zM32.1 76.1h26.2M32.1 75.1v6.9M70.2 76.1h24.4"/>
<path d="M92.6 75.7l2 .4-2 .4zM94.6 75.1v6.9M123.7 68.3l2.1-.3v.7zM123.7 68.3h22.9M158.6 68.3h22.9M179.5 68l2 .3-2 .4zM20.5 83h10.6M21.5 83l.4 2h-.8zM21.5 83v53.1M118.8 115.2l2-.3v.7zM118.8 115.2h26.2M118.8 114.2v11.1"/>
<path d="M157 115.2h26.3M176.6 118.9h5.8M180.4 118.5l2 .4-2 .4zM181.3 114.9l2 .3-2 .4zM182.4 117.9v7.4M183.3 118.9l2-.4v.8zM183.3 114.2v11.1M183.3 118.9h4M108.6 123.5h12M109.6 123.5l.4 2h-.8zM109.6 123.5v11.9M138.7 125.5h12.6"/>
<path d="M139.7 125.5l.4 2h-.7zM139.7 125.5v5.6M139.7 137v12M21.5 141.8v51.2M108.6 151h12M109.2 149h.8l-.4 2zM109.6 141.2v9.8M120.9 144.5l2-.4v.7zM120.9 144.5h26.4M138.7 149h12.6M139.4 147h.7l-.4 2zM159.3 144.5h21.8"/>
<path d="M179.2 144.1l1.9 .4-1.9 .3zM160.2 178.3v5.3M20.5 193h10.6M21.1 191h.8l-.4 2zM112.5 188.8h6.1M112.5 185.4h6.1M113.1 183.3h.8l-.4 2.1zM113.5 188.8l.4 2.1h-.8zM113.5 181.4v4M113.5 188.8v7.5M159.2 183.6h22.2M159.2 184.4h22.2"/>
<path d="M159.8 181.6h.8l-.4 2zM160.2 184.4l.4 2.1h-.8zM160.2 184.4v4M183.6 188.8h4.1M183.7 183.6h4M186.3 181.6h.8l-.4 2zM186.7 188.8l.4 2.1h-.8zM186.7 180v3.6M186.7 188.8v4"/>
</g>
<g fill="#000">
<path d="M33.2 18.8l2-.4v.7z" fill-rule="evenodd"/>
<path d="M91.5 18.4l2 .4-2 .3z" fill-rule="evenodd"/>
<path d="M23.3 31.2l.4 2h-.7z" fill-rule="evenodd"/>
<path d="M83.9 29.2h.7l-.3 2z" fill-rule="evenodd"/>
<path d="M84.3 33.9l.3 2h-.7z" fill-rule="evenodd"/>
<path d="M100.8 30.2l.4 2h-.7z" fill-rule="evenodd"/>
<path d="M113.4 31.1l.4 2h-.7z" fill-rule="evenodd"/>
<path d="M121.4 25.5l2-.4v.8z" fill-rule="evenodd"/>
<path d="M181.8 25.1l2 .4-2 .4z" fill-rule="evenodd"/>
<path d="M191.5 33l.4 2h-.8z" fill-rule="evenodd"/>
<path d="M201.2 22.2l2 .4-2 .4z" fill-rule="evenodd"/>
<path d="M204 22.6l2-.4v.8z" fill-rule="evenodd"/>
<path d="M23 53h.7l-.4 2z" fill-rule="evenodd"/>
<path d="M27.8 49.4h.8l-.4 2z" fill-rule="evenodd"/>
<path d="M28.2 52.4l.4 2h-.8z" fill-rule="evenodd"/>
<path d="M44.8 48.6h.8l-.4 2z" fill-rule="evenodd"/>
<path d="M45.2 51.4l.4 2h-.8z" fill-rule="evenodd"/>
<path d="M90.2 59l2 .4-2 .3z" fill-rule="evenodd"/>
<path d="M93.5 59.4l2-.4v.7z" fill-rule="evenodd"/>
<path d="M100.5 54h.7l-.4 2z" fill-rule="evenodd"/>
<path d="M113.1 54.6h.7l-.4 2z" fill-rule="evenodd"/>
<path d="M191.1 52.7h.8l-.4 2z" fill-rule="evenodd"/>
<path d="M32.1 76.1l2-.4v.8z" fill-rule="evenodd"/>
<path d="M92.6 75.7l2 .4-2 .4z" fill-rule="evenodd"/>
<path d="M123.7 68.3l2.1-.3v.7z" fill-rule="evenodd"/>
<path d="M179.5 68l2 .3-2 .4z" fill-rule="evenodd"/>
<path d="M21.5 83l.4 2h-.8z" fill-rule="evenodd"/>
<path d="M118.8 115.2l2-.3v.7z" fill-rule="evenodd"/>
<path d="M180.4 118.5l2 .4-2 .4z" fill-rule="evenodd"/>
<path d="M181.3 114.9l2 .3-2 .4z" fill-rule="evenodd"/>
<path d="M183.3 118.9l2-.4v.8z" fill-rule="evenodd"/>
<path d="M109.6 123.5l.4 2h-.8z" fill-rule="evenodd"/>
<path d="M139.7 125.5l.4 2h-.7z" fill-rule="evenodd"/>
<path d="M109.2 149h.8l-.4 2z" fill-rule="evenodd"/>
<path d="M120.9 144.5l2-.4v.7z" fill-rule="evenodd"/>
<path d="M139.4 147h.7l-.4 2z" fill-rule="evenodd"/>
<path d="M179.2 144.1l1.9 .4-1.9 .3z" fill-rule="evenodd"/>
<path d="M21.1 191h.8l-.4 2z" fill-rule="evenodd"/>
<path d="M113.1 183.3h.8l-.4 2.1z" fill-rule="evenodd"/>
<path d="M113.5 188.8l.4 2.1h-.8z" fill-rule="evenodd"/>
<path d="M159.8 181.6h.8l-.4 2z" fill-rule="evenodd"/>
<path d="M160.2 184.4l.4 2.1h-.8z" fill-rule="evenodd"/>
<path d="M186.3 181.6h.8l-.4 2z" fill-rule="evenodd"/>
<path d="M186.7 188.8l.4 2.1h-.8z" fill-rule="evenodd"/>
</g>
<!-- layer: Symbol (ANSI) -->
<path d="M124.8 55.8l2.1 1.4-.7 .7zM124.8 55.8l4.6 4.6h3" fill="none" stroke="#000" stroke-width=".19"/>
<path d="M124.8 55.8l2.1 1.4-.7 .7z" fill-rule="evenodd" fill="#000"/>
<text font-size="6.4" x="228.9" y="200.7">1455Q2201</text>
<g font-size="3.5">
<text x="216" y="57.7">OPTIONAL FLANGE END PANEL</text>
<text x="234.4" y="61.9">1455QF</text>
<text x="54.5" y="69.4">EXTRUSION</text>
<text x="144.9" y="81">END PLATE</text>
<text x="104.8" y="96.2">EXTRUSION DESIGNED FOR 120MM WIDE PC BOARD</text>
<text x="209.5" y="126.4">EXPLODED ASSEMBLY VIEW</text>
<text x="117.7" y="135.5">D</text>
<text x="182.9" y="135.8">D</text>
<text x="141.4" y="168.1">OPEN BEZEL</text>
</g>
<text font-size="2.3" x="230.8" y="160.5">1455Q2201</text>
<g font-size="2.1">
<text x="58.6" y="19.3">120.48 ±0.89 mm</text>
<text x="58.7" y="21.4">[4.743 ±0.035 in]</text>
<text x="80.2" y="22.9">5.32 mm</text>
<text x="216.1" y="23">1.45 mm</text>
<text x="79.8" y="25.2">[0.209 in]</text>
<text x="147.4" y="26">124.80 mm</text>
<text x="148.1" y="28.3">[4.913 in]</text>
<text x="215.6" y="25.4">[0.057 in]</text>
<text x="15.2" y="45.8">[1.870 ±0.024 in]</text>
<text x="15.6" y="43.6">47.50 ±0.61 mm</text>
<text x="96.2" y="43.6">51.50 mm</text>
<text x="96.4" y="45.9">[2.028 in]</text>
<text x="108.8" y="42.9">50.90 mm</text>
<text x="108.9" y="45.3">[2.004 in]</text>
<text x="186.9" y="43.2">43.50 mm</text>
<text x="187" y="45.6">[1.713 in]</text>
<text x="39.1" y="59.4">1.50 mm TYP</text>
<text x="78.8" y="59.8">2.49 mm</text>
<text x="21.6" y="62.7">[0.079 in]</text>
<text x="22.1" y="60.4">2.00 mm TYP</text>
<text x="38.6" y="61.7">[0.059 in]</text>
<text x="78.4" y="62.1">[0.098 in]</text>
<text x="133.2" y="61.2">4 X ⌀0.165 in THRU</text>
<text x="147.4" y="68.8">115.50 mm</text>
<text x="148.1" y="71.2">[4.547 in]</text>
<text x="59.1" y="76.6">125.00 mm</text>
<text x="59.8" y="78.9">[4.921 in]</text>
<text x="145.8" y="115.7">129.00 mm</text>
<text x="146.5" y="118">[5.079 in]</text>
<text x="167.2" y="119.3">1.75 mm</text>
<text x="166.8" y="121.6">[0.069 in]</text>
<text x="105" y="137.7">55.13 mm</text>
<text x="135.1" y="133.5">47.13 mm</text>
<text x="135.3" y="135.8">[1.856 in]</text>
<text x="13.2" y="138.5">220.00 ±0.50 mm</text>
<text x="13.4" y="140.6">[8.661 ±0.020 in]</text>
<text x="105.1" y="140">[2.170 in]</text>
<text x="148.1" y="144.9">120.50 mm</text>
<text x="148.8" y="147.3">[4.744 in]</text>
<text x="155.7" y="177.1">[0.067 in]</text>
<text x="156.2" y="174.8">1.70 mm</text>
<text x="182.1" y="176.5">10.50 mm</text>
<text x="182.2" y="178.8">[0.413 in]</text>
<text x="109" y="201">[0.276 in]</text>
<text x="109.4" y="198.6">7.00 mm</text>
</g>
<g font-size="2.1" fill="#00f">
<text x="206.2" y="134">Enclosures can be Factory Modified ( Milling, Drilling, Printing etc. )</text>
<text x="206.2" y="136.5">Solid models of this enclosure available in STEP or IGES.</text>
<text x="206.2" y="138.9">Contact Factory</text>
<text x="224.9" y="138.9">mjm@hammondmfg.com°</text>
</g>
<text font-size="2" x="133.2" y="63.8">⌵ ⌀0.230 in X 82.0°</text>
<g font-size="1.9">
<text x="234.7" y="142.7">NOTE</text>
<text x="206" y="145.6">Purchased assembly includes box, plastic bezels, end panels, #6</text>
<text x="206" y="148.4">Taptight screws and self adhesive rubber feet.</text>
<text x="206" y="151.4">Box made from Extruded Aluminum 6063.</text>
<text x="206" y="154.3">Bezels made with polycarbonate.</text>
<text x="214.1" y="166.5">Clear Anodized</text>
<text x="247.8" y="166.5">1455Q2201</text>
<text x="213.8" y="169.4">Black Anodized</text>
<text x="214.5" y="172.3">Blue Anodized</text>
<text x="246.4" y="169.4">1455Q2201BK</text>
<text x="246.4" y="172.3">1455Q2201BU</text>
<text x="214.6" y="175.2">Red Anodized</text>
<text x="246.4" y="175.2">1455Q2201RD</text>
<text x="224" y="181.2">See website for accessories.</text>
</g>
<g font-size="1.9" fill="#fff">
<text x="229.2" y="163.6">PART NUMBERS</text>
<text x="230" y="178.1">ACCESSORIES</text>
</g>
</svg>
